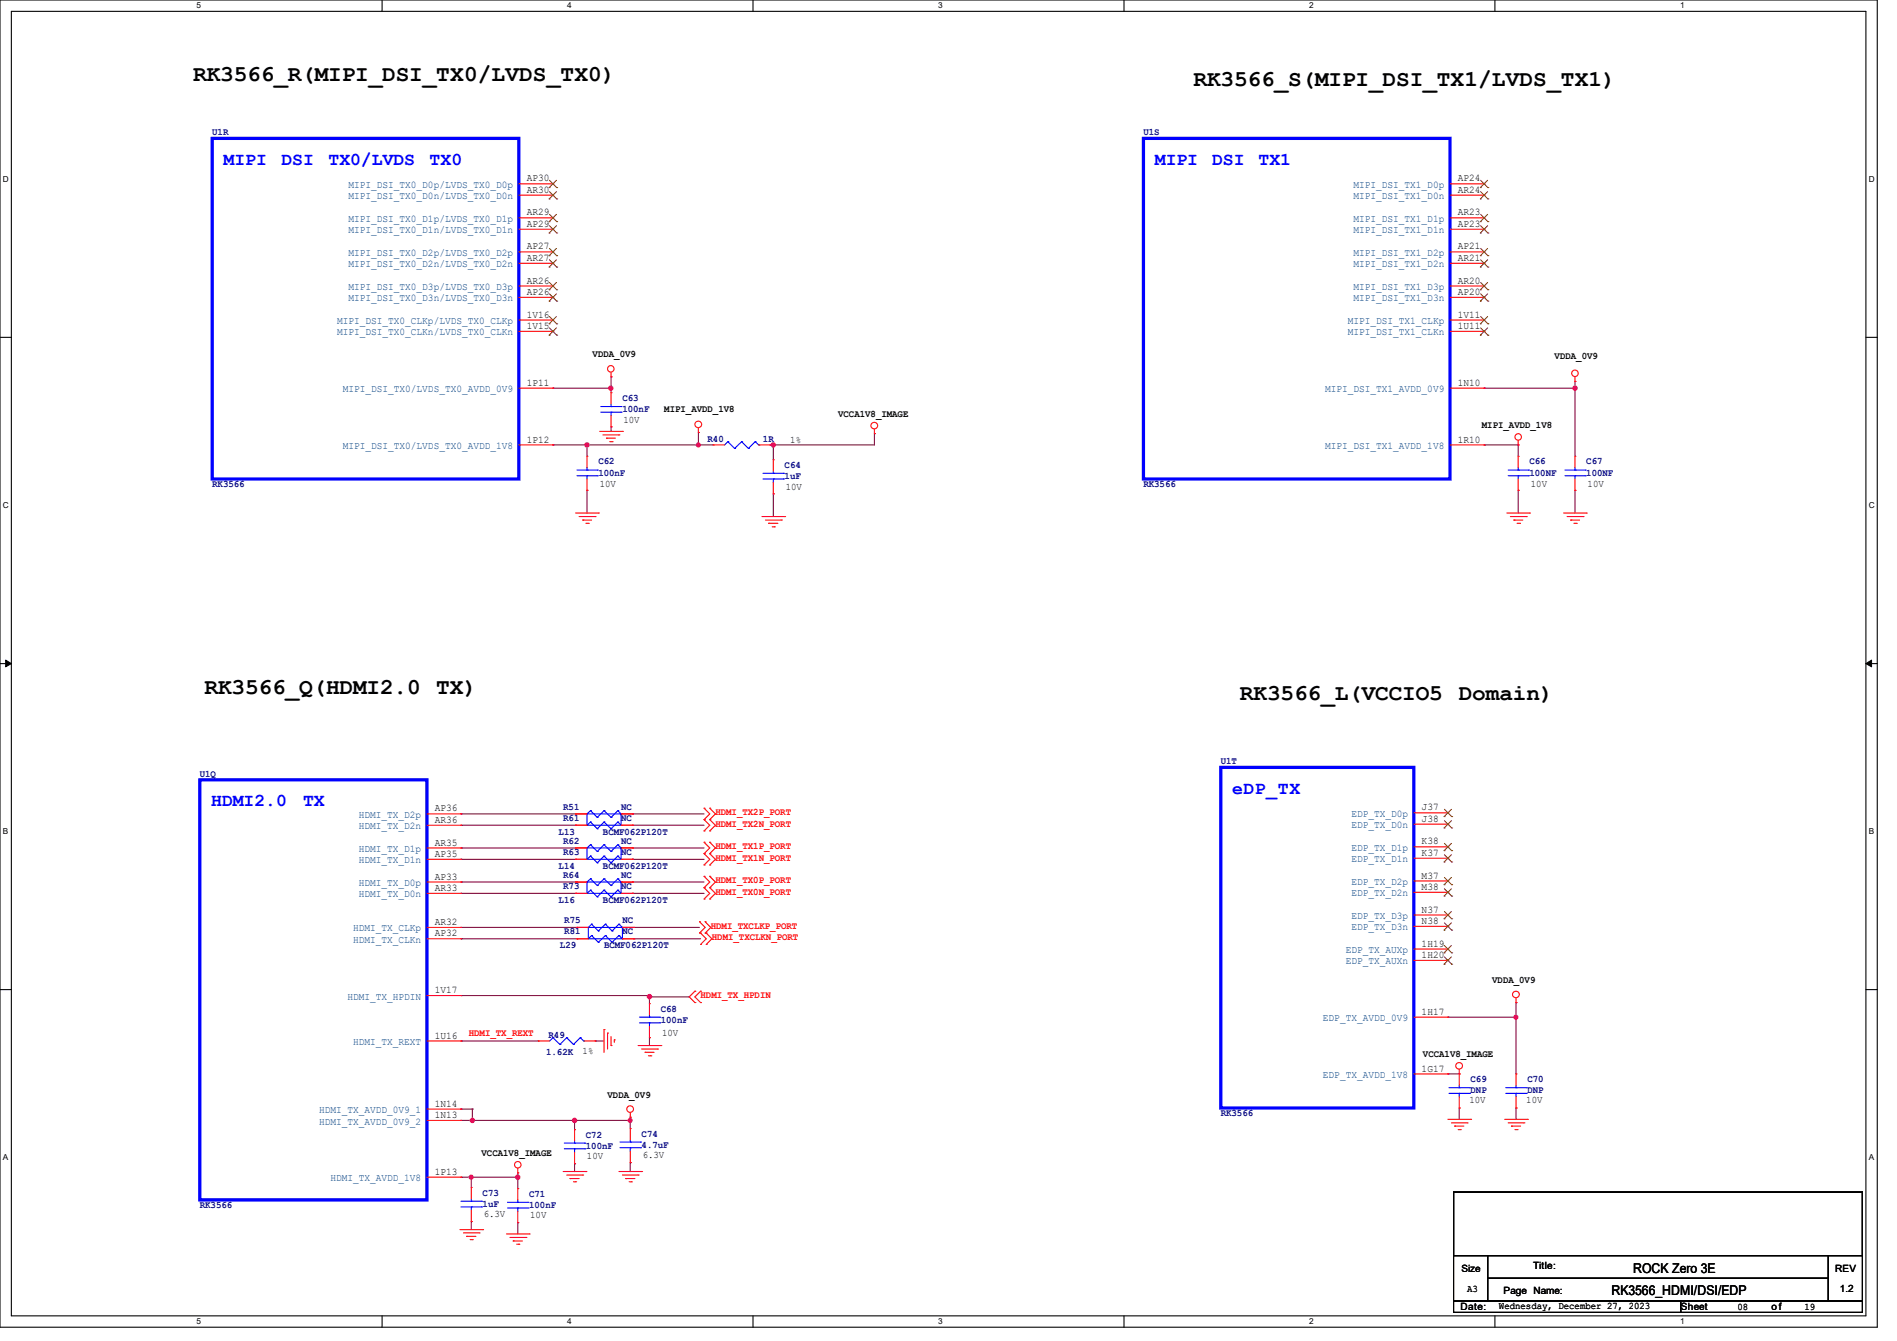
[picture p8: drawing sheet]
<svg xmlns="http://www.w3.org/2000/svg" width="297mm" height="210mm" viewBox="0 0 297 210" stroke-linecap="round" stroke-linejoin="round" font-family="sans-serif">
<path d="M0 0h293.9v207.9h-293.9zM1.8 1.8h290.3v204.3h-290.3z" fill="none" stroke="#000" stroke-width=".17"/>
<g fill="#fff">
<path d="M30.8 .2h.7v1.4h-.7z"/>
<path d="M30.8 206.2h.7v1.4h-.7z"/>
</g>
<path d="M59.8 0v1.8M59.8 206.1v1.8" fill="none" stroke="#000" stroke-width=".17"/>
<g fill="#fff">
<path d="M88.8 .2h.7v1.4h-.7z"/>
<path d="M88.8 206.2h.7v1.4h-.7z"/>
</g>
<path d="M117.9 0v1.8M117.9 206.1v1.8" fill="none" stroke="#000" stroke-width=".17"/>
<g fill="#fff">
<path d="M146.9 .2h.7v1.4h-.7z"/>
<path d="M146.9 206.2h.7v1.4h-.7z"/>
</g>
<path d="M176 0v1.8M176 206.1v1.8" fill="none" stroke="#000" stroke-width=".17"/>
<g fill="#fff">
<path d="M205 .2h.7v1.4h-.7z"/>
<path d="M205 206.2h.7v1.4h-.7z"/>
</g>
<path d="M234.1 0v1.8M234.1 206.1v1.8" fill="none" stroke="#000" stroke-width=".17"/>
<g fill="#fff">
<path d="M263.1 .2h.6v1.4h-.6z"/>
<path d="M263.1 206.2h.6v1.4h-.6z"/>
<path d="M.5 27.3h.9v1.4h-.9z"/>
<path d="M292.6 27.3h.9v1.4h-.9z"/>
<path d="M.5 78.4h.9v1.4h-.9z"/>
<path d="M292.6 78.4h.9v1.4h-.9z"/>
</g>
<path d="M0 52.8h1.8M292.1 52.8h1.8" fill="none" stroke="#000" stroke-width=".17"/>
<g fill="#fff">
<path d="M.5 129.5h.8v1.4h-.8z"/>
<path d="M292.6 129.5h.8v1.4h-.8z"/>
</g>
<path d="M0 103.9h1.8M292.1 103.9h1.8" fill="none" stroke="#000" stroke-width=".17"/>
<path d="M.9 103.4l.9 .5-.9 .5zM292.1 103.9l.9-.5v1z" fill="#000" stroke="#000" stroke-width=".16"/>
<g fill="#fff">
<path d="M.5 180.5h.8v1.4h-.8z"/>
<path d="M292.6 180.5h.8v1.4h-.8z"/>
</g>
<path d="M0 155h1.8M292.1 155h1.8M227.6 186.7h64v9.9h-64zM227.6 196.6h5.3v7.2h-5.3zM232.9 196.6h53.4v3.6h-53.4zM286.3 196.6h5.3v7.2h-5.3zM227.6 203.8h35.5v1.7h-35.5zM232.9 200.2h53.4v3.6h-53.4zM263.1 203.8h28.5v1.7h-28.5z" fill="none" stroke="#000" stroke-width=".17"/>
<g fill="none" stroke="#800040" stroke-width=".17">
<path d="M95.7 59h.1M95.7 59v2.5M246.6 59.7h.1M246.6 59.7v11.8M86.6 69.7h.1M86.6 60.8h.1M86.6 69.7h25.1M86.6 60.8h9.1M91.9 69.7h.1M91.9 76.8h.1M91.9 69.7v1.8M91.9 76.8v3.5"/>
<path d="M95.7 60.8h.1M95.7 66.8h.1M95.7 66.8v.8M109.3 69.7h.1M109.3 67.7h.1M109.3 67.7v2M120.6 69.7h.1M121.1 77.3h.1M121.1 69.7h.1M121.1 69.7v2.3M121.1 77.3v3.6M136.9 67.9h.1"/>
<path d="M136.9 67.9v1.8h-16.3M232.4 60.8h.1M232.4 69.7h.1M232.4 69.7h5.3M232.4 60.8h14.2M237.7 69.7h.1M237.7 76.8h.1M237.7 69.7v1.8M237.7 76.8v3.5M246.6 76.8h.1M246.6 60.8h.1M246.6 76.8v3.5"/>
<path d="M72.2 139.9h.1M72.2 127.5h.1M72.2 129.2h.1M72.2 132.8h.1M72.2 134.6h.1M72.2 138.1h.1M72.2 139.9h17.9M72.2 127.5h17.9M72.2 129.2h17.9M72.2 132.8h17.9M72.2 134.6h17.9M72.2 138.1h17.9"/>
<path d="M99 129.2h.1M99 127.5h.1M99 134.6h.1M99 132.8h.1M99 139.9h.1M99 138.1h.1M99 139.9h11.2M99 127.5h11.2M99 129.2h11.2M99 132.8h11.2M99 134.6h11.2M99 138.1h11.2"/>
<path d="M72.2 155.9h.1M72.2 147h.1M72.2 145.2h.1M72.2 155.9h29.5M72.2 147h18.1M72.2 145.2h18.1M99.2 147h.1M99.2 145.2h.1M99.2 147h10.5M99.2 145.2h10.3M101.7 156.1h.1M101.7 155.9h.1"/>
<path d="M101.7 155.9v1.3M101.7 156.1h6.2M226.7 159.3h.1M226.7 159.3h10.7M237.4 157h.1M237.4 159.3h.1M237.4 157v11.2M72.2 173.7h.1M72.2 175.5h.1M72.2 163h.1M72.2 173.7h1.8M72.2 175.5h26.5"/>
<path d="M72.2 163h12.1M74 173.7h.1M74 175.5h.1M74 173.7v1.8M90 175.5h.1M90 175.5v1.4M93.2 163h.1M93.2 163h1.4M98.7 175h.1M98.7 175.5h.1M98.7 175v1.7M101.7 162.5h.1"/>
<path d="M101.7 162.5v1.2M226.7 168.2h.1M226.7 168.2h1.8M228.5 173.5h.1M228.5 173.5v1.8M237.4 173.5h.1M237.4 173.5v1.8M72.2 184.4h.1M72.2 184.4h8.9M73.8 184.4h.1M73.8 191.3h.1M73.8 184.4v1.6"/>
<path d="M73.8 191.3v1.3M81.1 184.4h.1M81.1 191.5h.1M81.1 183.7h.1M81.1 183.7v2.4M81.1 191.5v1.8M90 182.2h.1M90 182.2v1.3M98.7 182.1h.1M98.7 182.1v1.4"/>
</g>
<g fill="#f0f" stroke="#f0f" stroke-width=".17">
<circle cx="95.6" cy="60.8" r=".34"/>
<circle cx="109.3" cy="69.7" r=".32"/>
<circle cx="91.9" cy="69.7" r=".34"/>
<circle cx="90" cy="175.5" r=".34"/>
<circle cx="74" cy="175.5" r=".34"/>
<circle cx="101.7" cy="156.1" r=".34"/>
<circle cx="81.1" cy="184.4" r=".34"/>
<circle cx="73.8" cy="184.4" r=".32"/>
<circle cx="98.7" cy="175.5" r=".32"/>
<circle cx="237.3" cy="159.3" r=".32"/>
<circle cx="121.1" cy="69.7" r=".34"/>
<circle cx="246.6" cy="60.8" r=".34"/>
</g>
<g fill="none" stroke="#f00" stroke-width=".17">
<path d="M81.2 28.8h5.4M81.2 30.6h5.4M81.2 34.1h5.4M81.2 35.9h5.4M81.2 39.5h5.4M86.6 28.8h.1M86.6 30.6h.1M86.6 34.1h.1M86.6 35.9h.1M86.6 39.5h.1M227 28.8h5.4M227 30.6h5.4"/>
<path d="M227 34.1h5.4M227 35.9h5.4M227 39.5h5.4M232.4 28.8h.1M232.4 30.6h.1M232.4 34.1h.1M232.4 35.9h.1M232.4 39.5h.1M81.2 41.2h5.4M81.2 44.8h5.4M81.2 46.6h5.4M81.2 50.1h5.4"/>
<path d="M81.2 51.9h5.4M86.6 41.2h.1M86.6 44.8h.1M86.6 46.6h.1M86.6 50.1h.1M86.6 51.9h.1M95.7 59h.1M95.7 58.3v.7M227 41.2h5.4M227 44.8h5.4M227 46.6h5.4M227 50.1h5.4"/>
<path d="M227 51.9h5.4M232.4 41.2h.1M232.4 44.8h.1M232.4 46.6h.1M232.4 50.1h.1M232.4 51.9h.1M246.6 59.7h.1M246.6 59v.7M81.2 60.8h5.4M81.2 69.7h5.4M86.6 60.8h.1M86.6 69.7h.1"/>
<path d="M91.9 71.5h.1M91.9 76.8h.1M91.9 71.5v1.7M91.9 75v1.8M93.9 67.6h3.6M94.4 68.1h2.5M95 68.6h.1M95 68.6h1.4M95.5 69.2h.3M95.7 61.5h.1M95.7 66.8h.1M95.7 61.5v1.8"/>
<path d="M95.7 65.1v1.7M95.8 69.2h.1M96.9 68.1h.1M97.5 67.6h.1M109.3 67.7h.1M109.3 67v.7M111.7 69.7h.1M111.7 69.7h1.8M118.8 69.7h1.8M120.6 69.7h.1M121.1 72h.1M121.1 77.3h.1"/>
<path d="M121.1 72v1.8M121.1 75.6v1.7M136.9 67.9h.1M136.9 67.2v.7M227 60.8h5.4M227 69.7h5.4M232.4 60.8h.1M232.4 69.7h.1M237.7 69.7h.1M237.7 71.5h.1M237.7 76.8h.1M237.7 69v.7"/>
<path d="M237.7 71.5v1.7M237.7 75v1.8M246.6 71.5h.1M246.6 76.8h.1M246.6 71.5v1.7M246.6 75v1.8M90.1 80.3h3.6M90.7 80.9h2.5M91.2 81.4h.1M91.2 81.4h1.4M91.7 82h.4M92.1 82h.1"/>
<path d="M93.2 80.9h.1M93.7 80.3h.1M119.3 80.9h3.6M119.8 81.4h2.5M120.4 82h.1M120.4 82h1.4M120.9 82.5h.3M121.2 82.5h.1M122.3 81.4h.1M122.9 80.9h.1M235.9 80.3h3.6M236.5 80.9h2.5"/>
<path d="M237 81.4h.1M237 81.4h1.4M237.5 82h.4M237.9 82h.1M239 80.9h.1M239.5 80.3h.1M244.8 80.3h3.6M245.4 80.9h2.5M245.9 81.4h.1M245.9 81.4h1.4M246.4 82h.4M246.8 82h.1"/>
<path d="M247.9 80.9h.1M248.4 80.3h.1M66.8 138.1h5.4M66.8 139.9h5.4M66.8 134.6h5.4M66.8 132.8h5.4M66.8 127.5h5.4M66.8 129.2h5.4M72.2 127.5h.1M72.2 129.2h.1M72.2 132.8h.1M72.2 134.6h.1"/>
<path d="M72.2 138.1h.1M72.2 139.9h.1M90.1 138.1h.1M90.1 139.9h.1M90.1 134.6h.1M90.1 132.8h.1M90.1 127.5h.1M90.1 129.2h.1M90.1 138.1h1.8M90.1 139.9h1.8M90.1 134.6h1.8M90.1 132.8h1.8"/>
<path d="M90.1 127.5h1.8M90.1 129.2h1.8M97.2 138.1h1.8M97.2 139.9h1.8M97.2 134.6h1.8M97.2 132.8h1.8M97.2 127.5h1.8M97.2 129.2h1.8M99 138.1h.1M99 139.9h.1M99 134.6h.1M99 132.8h.1"/>
<path d="M99 129.2h.1M99 127.5h.1M110.2 130.1h.1M110.2 128.4h.1M110.2 126.6h.1M110.2 135.5h.1M110.2 133.7h.1M110.2 131.9h.1M110.2 139h.1M110.2 137.2h.1M110.2 128.4l.9 .8-.9 .9M110.2 126.6l.9 .9-.9 .9"/>
<path d="M110.2 133.7l.9 .9-.9 .9M110.2 131.9l.9 .9-.9 .9M110.2 139l.9 .9-.9 .9M110.2 137.2l.9 .9-.9 .9M111.1 130.1h.1M111.1 128.4h.1M111.1 126.6h.1M111.1 135.5h.1M111.1 133.7h.1M111.1 131.9h.1M111.1 139h.1M111.1 137.2h.1"/>
<path d="M111.1 128.4l.9 .8-.9 .9M111.1 126.6l.9 .9-.9 .9M111.1 133.7l.9 .9-.9 .9M111.1 131.9l.9 .9-.9 .9M111.1 139l.9 .9-.9 .9M111.1 137.2l.9 .9-.9 .9M221.4 127.3h5.3M221.4 129.1h5.3M221.4 132.6h5.3M221.4 134.4h5.3M221.4 138h5.3M221.4 139.7h5.3"/>
<path d="M226.7 127.3h.1M226.7 129.1h.1M226.7 132.6h.1M226.7 134.4h.1M226.7 138h.1M226.7 139.7h.1M66.8 145.2h5.4M66.8 147h5.4M66.8 155.9h5.4M72.2 145.2h.1M72.2 147h.1M72.2 155.9h.1"/>
<path d="M90.3 147h.1M90.3 145.2h.1M90.3 145.2h1.8M90.3 147h1.8M97.5 145.2h1.7M97.5 147h1.7M99.2 147h.1M99.2 145.2h.1M101.7 157.2h.1M101.7 157.2v1.8M108.8 155.2h.1M108.8 157h.1"/>
<path d="M108.8 155.2l-.9 .9 .9 .9M109.5 146.1h.1M109.5 144.4h.1M109.5 144.4l.9 .8-.9 .9M109.7 157h.1M109.7 155.2h.1M109.7 147.9h.1M109.7 146.1h.1M109.7 155.2l-.9 .9 .9 .9M109.7 146.1l.9 .9-.9 .9M110.2 140.8h.1M110.4 146.1h.1"/>
<path d="M110.4 144.4h.1M110.4 144.4l.9 .8-.9 .9M110.6 147.9h.1M110.6 146.1h.1M110.6 146.1l.9 .9-.9 .9M111.1 140.8h.1M221.4 143.3h5.3M221.4 145.1h5.3M221.4 148.6h5.3M221.4 150.4h5.3M221.4 159.3h5.3M226.7 143.3h.1"/>
<path d="M226.7 145.1h.1M226.7 148.6h.1M226.7 150.4h.1M226.7 159.3h.1M237.4 157h.1M237.4 156.3v.7M66.8 163h5.4M66.8 173.7h5.4M66.8 175.5h5.4M72.2 163h.1M72.2 173.7h.1M72.2 175.5h.1"/>
<path d="M84.3 163h.1M84.3 163h1.8M90 176.9h.1M90 176.9v1.8M91.4 163h1.8M93.2 163h.1M94.6 161.2h.1M94.6 161.2v3.6M95.1 161.8h.1M95.1 161.8v2.5M95.7 163.7h.1M95.7 162.3v1.4"/>
<path d="M96.2 162.9h.1M96.2 162.9v.3M98.7 175h.1M98.7 176.7h.1M98.7 174.2v.8M98.7 176.7v1.8M99.9 163.7h3.6M100.5 164.3h2.5M101 164.8h.1M101 164.8h1.4M101.5 165.4h.4M101.7 162.5h.1"/>
<path d="M101.7 160.7v1.8M101.9 165.4h.1M103 164.3h.1M103.5 163.7h.1M221.4 168.2h5.3M226.7 168.2h.1M226.7 175.3h3.6M227.2 175.9h2.5M227.8 176.4h.1M227.8 176.4h1.4M228.3 176.9h.3M228.5 168.2h.1"/>
<path d="M228.5 173.5h.1M228.5 167.5v2.5M228.5 171.7v1.8M228.6 176.9h.1M229.7 175.9h.1M230.3 175.3h.1M235.6 175.3h3.5M236.1 175.9h2.5M236.6 176.4h.1M236.6 176.4h1.5M237.2 176.9h.3M237.4 168.2h.1"/>
<path d="M237.4 173.5h.1M237.4 168.2v1.8M237.4 171.7v1.8M237.5 176.9h.1M238.6 175.9h.1M239.1 175.3h.1M66.8 184.4h5.4M72 192.6h3.6M72.2 184.4h.1M72.6 193.1h2.4M73.1 193.6h.1M73.1 193.6h1.4"/>
<path d="M73.6 194.1h.4M73.8 186h.1M73.8 191.3h.1M73.8 186v1.7M73.8 189.5v1.8M74 194.1h.1M75 193.1h.1M75.6 192.6h.1M79.3 193.3h3.5M79.8 193.8h2.5M80.3 194.4h.1M80.3 194.4h1.5"/>
<path d="M80.9 194.9h.3M81.1 183.7h.1M81.1 186.1h.1M81.1 191.5h.1M81.1 183v.7M81.1 186.1v1.8M81.1 189.7v1.8M81.2 194.9h.1M82.3 193.8h.1M82.8 193.3h.1M88.2 183.5h3.5M88.7 184h2.5"/>
<path d="M89.2 184.6h.1M89.2 184.6h1.5M89.8 185.1h.3M90 182.2h.1M90 180.5v1.7M90.1 185.1h.1M91.2 184h.1M91.7 183.5h.1M96.9 183.5h3.6M97.5 184h2.4M98 184.6h.1M98 184.6h1.4"/>
<path d="M98.5 185.1h.3M98.7 182.1h.1M98.7 180.3v1.8M98.8 185.1h.1M99.9 184h.1M100.5 183.5h.1"/>
<circle cx="95.6" cy="57.8" r=".51"/>
<circle cx="246.6" cy="58.5" r=".51"/>
<circle cx="109.3" cy="66.5" r=".52"/>
<circle cx="136.9" cy="66.7" r=".52"/>
<circle cx="237.7" cy="68.4" r=".51"/>
<circle cx="237.4" cy="155.7" r=".52"/>
<circle cx="98.7" cy="173.7" r=".52"/>
<circle cx="228.5" cy="166.9" r=".52"/>
<circle cx="81.1" cy="182.4" r=".51"/>
</g>
<g fill="none" stroke="#00f" stroke-width=".17">
<path d="M90.3 74.5h3.2M90.3 73.6h3.2M91.9 73.6h.1M91.9 74.5h.1M91.9 73.2v.4M91.9 74.5v.5M93.5 74.5h.1M93.5 73.6h.1M94.1 64.6h3.1M94.1 63.7h3.1M95.7 63.7h.1M95.7 64.6h.1"/>
<path d="M95.7 63.3v.4M95.7 64.6v.5M97.2 64.6h.1M97.2 63.7h.1M114 69.2h.1M114 69.2l-.5 .5M114 69.2l1 1M115 70.2h.1M116.1 69.2h.1M116.1 69.2l-1.1 1M116.1 69.2l1.1 1M117.2 70.2h.1"/>
<path d="M118.2 69.2h.1M118.2 69.2l-1 1M118.2 69.2l.6 .5M118.8 69.7h.1M119.5 75h3.2M119.5 74.1h3.2M121.1 74.1h.1M121.1 75h.1M121.1 73.8v.3M121.1 75v.6M122.7 75h.1M122.7 74.1h.1"/>
<path d="M236.1 74.5h3.2M236.1 73.6h3.2M237.7 73.6h.1M237.7 74.5h.1M237.7 73.2v.4M237.7 74.5v.5M239.3 74.5h.1M239.3 73.6h.1M245 74.5h3.2M245 73.6h3.2M246.6 73.6h.1M246.6 74.5h.1"/>
<path d="M246.6 73.2v.4M246.6 74.5v.5M248.2 74.5h.1M248.2 73.6h.1M91.9 138.1h5.3v1.8h-5.3zM91.9 132.8h5.3v1.8h-5.3zM91.9 127.5h5.3v1.7h-5.3zM92.5 137.6h.1M92.5 134.1h.1M92.5 139.4h.1M92.5 127h.1M92.5 128.7h.1"/>
<path d="M92.5 132.3h.1M92.5 137.6l-.6 .5M92.5 137.6l1 1.1M92.5 134.1l-.6 .5M92.5 134.1l1 1M92.5 139.4l-.6 .5M92.5 139.4l1 1.1M92.5 127l-.6 .5M92.5 127l1 1M92.5 128.7l-.6 .5M92.5 128.7l1 1.1M92.5 132.3l-.6 .5"/>
<path d="M92.5 132.3l1 1M93.5 138.7h.1M93.5 135.1h.1M93.5 128h.1M93.5 129.8h.1M93.5 133.3h.1M94.6 137.6h.1M94.6 134.1h.1M94.6 139.4h.1M94.6 127h.1M94.6 128.7h.1M94.6 132.3h.1"/>
<path d="M94.6 137.6l-1.1 1.1M94.6 137.6l1.1 1.1M94.6 134.1l-1.1 1M94.6 134.1l1.1 1M94.6 139.4l-1.1 1.1M94.6 139.4l1.1 1.1M94.6 127l-1.1 1M94.6 127l1.1 1M94.6 128.7l-1.1 1.1M94.6 128.7l1.1 1.1M94.6 132.3l-1.1 1M94.6 132.3l1.1 1"/>
<path d="M95.7 138.7h.1M95.7 135.1h.1M95.7 128h.1M95.7 129.8h.1M95.7 133.3h.1M96.7 137.6h.1M96.7 134.1h.1M96.7 139.4h.1M96.7 127h.1M96.7 128.7h.1M96.7 132.3h.1M96.7 137.6l-1 1.1"/>
<path d="M96.7 137.6l.5 .5M96.7 134.1l-1 1M96.7 134.1l.5 .5M96.7 139.4l-1 1.1M96.7 139.4l.5 .5M96.7 127l-1 1M96.7 127l.5 .5M96.7 128.7l-1 1.1M96.7 128.7l.5 .5M96.7 132.3l-1 1M96.7 132.3l.5 .5M97.2 138.1h.1"/>
<path d="M97.2 134.6h.1M97.2 139.9h.1M97.2 127.5h.1M97.2 129.2h.1M97.2 132.8h.1M92.1 145.2h5.4v1.8h-5.4zM92.6 146.5h.1M92.6 144.7h.1M92.6 146.5l-.5 .5M92.6 146.5l1.1 1.1M92.6 144.7l-.5 .5M92.6 144.7l1.1 1.1"/>
<path d="M93.5 140.5h.1M93.7 147.6h.1M93.7 145.8h.1M94.8 146.5h.1M94.8 144.7h.1M94.8 146.5l-1.1 1.1M94.8 146.5l1 1.1M94.8 144.7l-1.1 1.1M94.8 144.7l1 1.1M95.7 140.5h.1M95.8 147.6h.1M95.8 145.8h.1"/>
<path d="M96.9 146.5h.1M96.9 144.7h.1M96.9 146.5l-1.1 1.1M96.9 146.5l.6 .5M96.9 144.7l-1.1 1.1M96.9 144.7l.6 .5M97.5 147h.1M97.5 145.2h.1M100.1 159.3h3.2M101.7 159.3h.1M101.7 159v.3M103.3 159.3h.1"/>
<path d="M86.6 162.5h.1M86.6 162.5l-.5 .5M86.6 162.5l1.1 1.1M87.7 163.6h.1M88.3 179.9h3.3M88.3 179h3.3M88.7 162.5h.1M88.7 162.5l-1 1.1M88.7 162.5l1.1 1.1M89.8 163.6h.1M90 179h.1M90 179.9h.1"/>
<path d="M90 178.7v.3M90 179.9v.6M90.8 162.5h.1M90.8 162.5l-1 1.1M90.8 162.5l.6 .5M91.4 163h.1M91.6 179.9h.1M91.6 179h.1M97.1 179.7h3.2M97.1 178.9h3.2M98.7 178.9h.1M98.7 179.7h.1"/>
<path d="M98.7 178.5v.4M98.7 179.7v.6M100.1 160.2h3.2M100.3 179.7h.1M100.3 178.9h.1M101.7 160.2h.1M101.7 160.2v.5M103.3 160.2h.1M226.9 171.2h3.2M226.9 170.3h3.2M228.5 170.3h.1M228.5 171.2h.1"/>
<path d="M228.5 170v.3M228.5 171.2v.5M230.1 171.2h.1M230.1 170.3h.1M235.8 171.2h3.2M235.8 170.3h3.2M237.4 170.3h.1M237.4 171.2h.1M237.4 170v.3M237.4 171.2v.5M239 171.2h.1M239 170.3h.1"/>
<path d="M72.2 189h3.2M72.2 188.1h3.2M73.8 188.1h.1M73.8 189h.1M73.8 187.7v.4M73.8 189v.5M75.4 189h.1M75.4 188.1h.1M79.5 189.2h3.2M79.5 188.3h3.2M81.1 188.3h.1M81.1 189.2h.1"/>
<path d="M81.1 187.9v.4M81.1 189.2v.5M82.7 189.2h.1M82.7 188.3h.1"/>
</g>
<path d="M33.2 21.7h48v53.3h-48zM179 21.7h48v53.3h-48zM31.3 122.1h35.5v65.8h-35.5zM191.1 120.2h30.3v53.3h-30.3z" fill="none" stroke="#00f" stroke-width=".51"/>
<g fill="none" stroke="#804000" stroke-width=".16">
<path d="M86 29.4h.1M86 31.2h.1M86 34.7h.1M86 36.5h.1M86 28.2l1.2 1.2M86 30l1.2 1.2M86 33.6l1.2 1.1M86 35.3l1.2 1.2M86 38.9l1.2 1.1M87.1 28.2l-1.1 1.2M87.1 30l-1.1 1.2M87.1 33.6l-1.1 1.1"/>
<path d="M87.1 35.3l-1.1 1.2M87.1 38.9l-1.1 1.1M87.2 29.4h.1M87.2 31.2h.1M87.2 34.7h.1M87.2 36.5h.1M231.8 29.4h.1M231.8 31.2h.1M231.8 34.7h.1M231.8 36.5h.1M231.8 28.2l1.2 1.2M231.8 30l1.2 1.2"/>
<path d="M231.8 33.6l1.2 1.1M231.8 35.3l1.2 1.2M231.8 38.9l1.2 1.1M232.9 28.2l-1.1 1.2M232.9 30l-1.1 1.2M232.9 33.6l-1.1 1.1M232.9 35.3l-1.1 1.2M232.9 38.9l-1.1 1.1M233 29.4h.1M233 31.2h.1M233 34.7h.1M233 36.5h.1"/>
<path d="M86 40h.1M86 41.8h.1M86 45.4h.1M86 47.2h.1M86 50.7h.1M86 52.5h.1M86 40.7l1.2 1.1M86 44.2l1.2 1.2M86 46l1.2 1.2M86 49.6l1.2 1.1M86 51.4l1.2 1.1M87.1 40.7l-1.1 1.1"/>
<path d="M87.1 44.2l-1.1 1.2M87.1 46l-1.1 1.2M87.1 49.6l-1.1 1.1M87.1 51.4l-1.1 1.1M87.2 40h.1M87.2 41.8h.1M87.2 45.4h.1M87.2 47.2h.1M87.2 50.7h.1M87.2 52.5h.1M231.8 40h.1M231.8 41.8h.1"/>
<path d="M231.8 45.4h.1M231.8 47.2h.1M231.8 50.7h.1M231.8 52.5h.1M231.8 40.7l1.2 1.1M231.8 44.2l1.2 1.2M231.8 46l1.2 1.2M231.8 49.6l1.2 1.1M231.8 51.4l1.2 1.1M232.9 40.7l-1.1 1.1M232.9 44.2l-1.1 1.2M232.9 46l-1.1 1.2"/>
<path d="M232.9 49.6l-1.1 1.1M232.9 51.4l-1.1 1.1M233 40h.1M233 41.8h.1M233 45.4h.1M233 47.2h.1M233 50.7h.1M233 52.5h.1M226.1 127.9h.1M226.1 129.7h.1M226.1 133.2h.1M226.1 135h.1"/>
<path d="M226.1 138.6h.1M226.1 126.7l1.2 1.2M226.1 128.5l1.2 1.2M226.1 132.1l1.2 1.1M226.1 133.9l1.2 1.1M226.1 137.4l1.2 1.2M226.1 139.2l1.2 1.1M227.2 126.7l-1.1 1.2M227.2 128.5l-1.1 1.2M227.2 132.1l-1.1 1.1M227.2 133.9l-1.1 1.1M227.2 137.4l-1.1 1.2"/>
<path d="M227.2 139.2l-1.1 1.1M227.3 127.9h.1M227.3 129.7h.1M227.3 133.2h.1M227.3 135h.1M227.3 138.6h.1M226.1 140.3h.1M226.1 143.9h.1M226.1 145.7h.1M226.1 149.2h.1M226.1 151h.1M226.1 142.7l1.2 1.2"/>
<path d="M226.1 144.5l1.2 1.2M226.1 148.1l1.2 1.1M226.1 149.9l1.2 1.1M227.2 142.7l-1.1 1.2M227.2 144.5l-1.1 1.2M227.2 148.1l-1.1 1.1M227.2 149.9l-1.1 1.1M227.3 140.3h.1M227.3 143.9h.1M227.3 145.7h.1M227.3 149.2h.1M227.3 151h.1"/>
</g>
<g font-size="3.6">
<text x="30.2" y="12.7">RK3566_R(MIPI_DSI_TX0/LVDS_TX0)</text>
<text x="186.9" y="13.4">RK3566_S(MIPI_DSI_TX1/LVDS_TX1)</text>
<text x="32" y="108.7">RK3566_Q(HDMI2.0 TX)</text>
<text x="194.1" y="109.6">RK3566_L(VCCIO5</text>
<text x="228.4" y="109.6">Domain)</text>
</g>
<g font-size="2.8" fill="#00f">
<text x="35" y="25.8">MIPI</text>
<text x="44.1" y="25.8">DSI</text>
<text x="51.4" y="25.8">TX0/LVDS</text>
<text x="67.3" y="25.8">TX0</text>
<text x="180.8" y="25.8">MIPI</text>
<text x="189.8" y="25.8">DSI</text>
<text x="197.1" y="25.8">TX1</text>
<text x="192.9" y="124.3">eDP_TX</text>
<text x="33.1" y="126.3">HDMI2.0</text>
<text x="47.4" y="126.3">TX</text>
</g>
<g font-size="2.1">
<text x="252.3" y="202.9">RK3566_HDMI/DSI/EDP</text>
<text x="255.7" y="199.3">ROCK Zero 3E</text>
</g>
<g font-size="1.6" fill="#000080">
<text x="33.2" y="21.2">U1R</text>
<text x="179" y="21.2">U1S</text>
<text x="97.4" y="62.8">C63</text>
<text x="97.4" y="64.6">100nF</text>
<text x="110.8" y="69.2">R40</text>
<text x="119.5" y="69.2">1R</text>
<text x="33.2" y="76.3">RK3566</text>
<text x="93.7" y="72.7">C62</text>
<text x="93.7" y="74.5">100nF</text>
<text x="122.8" y="73.3">C64</text>
<text x="122.8" y="75.1">1uF</text>
<text x="179" y="76.3">RK3566</text>
<text x="239.5" y="72.7">C66</text>
<text x="239.5" y="74.5">100NF</text>
<text x="248.4" y="72.7">C67</text>
<text x="248.4" y="74.5">100NF</text>
<text x="191.1" y="119.7">U1T</text>
<text x="31.3" y="121.6">U1Q</text>
<text x="87.5" y="130.7">L13</text>
<text x="88.2" y="126.8">R51</text>
<text x="88.2" y="128.6">R61</text>
<text x="94.4" y="130.7">BCMF062P120T</text>
<text x="97.2" y="126.8">NC</text>
<text x="97.2" y="128.6">NC</text>
<text x="87.5" y="136.1">L14</text>
<text x="88.2" y="137.5">R64</text>
<text x="88.2" y="133.9">R63</text>
<text x="88.2" y="132.1">R62</text>
<text x="94.4" y="136.1">BCMF062P120T</text>
<text x="97.2" y="137.5">NC</text>
<text x="97.2" y="133.9">NC</text>
<text x="97.2" y="132.1">NC</text>
<text x="87.5" y="141.4">L16</text>
<text x="88.2" y="139.2">R73</text>
<text x="94.4" y="141.4">BCMF062P120T</text>
<text x="97.2" y="139.2">NC</text>
<text x="87.7" y="148.5">L29</text>
<text x="88.3" y="146.3">R81</text>
<text x="88.3" y="144.6">R75</text>
<text x="94.6" y="148.5">BCMF062P120T</text>
<text x="97.4" y="146.3">NC</text>
<text x="97.4" y="144.6">NC</text>
<text x="103.5" y="158.5">C68</text>
<text x="103.5" y="160.2">100nF</text>
<text x="85.5" y="165.2">1.62K</text>
<text x="85.9" y="162.5">R49</text>
<text x="230.2" y="169.5">C69</text>
<text x="230.2" y="171.2">DNP</text>
<text x="239.1" y="169.5">C70</text>
<text x="239.1" y="171.2">DNP</text>
<text x="91.7" y="178.2">C72</text>
<text x="91.7" y="180">100nF</text>
<text x="100.5" y="178">C74</text>
<text x="100.5" y="179.8">4.7uF</text>
<text x="191.1" y="174.8">RK3566</text>
<text x="31.3" y="189.2">RK3566</text>
<text x="75.6" y="187.2">C73</text>
<text x="75.6" y="189">1uF</text>
<text x="82.8" y="187.4">C71</text>
<text x="82.8" y="189.2">100nF</text>
</g>
<g font-size="1.6" fill="#004080">
<text x="54.6" y="29.4">MIPI_DSI_TX0_D0p/LVDS_TX0_D0p</text>
<text x="211.9" y="29.4">MIPI_DSI_TX1_D0p</text>
<text x="54.6" y="31.2">MIPI_DSI_TX0_D0n/LVDS_TX0_D0n</text>
<text x="54.6" y="34.8">MIPI_DSI_TX0_D1p/LVDS_TX0_D1p</text>
<text x="211.9" y="31.2">MIPI_DSI_TX1_D0n</text>
<text x="211.9" y="34.8">MIPI_DSI_TX1_D1p</text>
<text x="54.6" y="36.5">MIPI_DSI_TX0_D1n/LVDS_TX0_D1n</text>
<text x="54.6" y="40.1">MIPI_DSI_TX0_D2p/LVDS_TX0_D2p</text>
<text x="54.6" y="41.9">MIPI_DSI_TX0_D2n/LVDS_TX0_D2n</text>
<text x="211.9" y="36.5">MIPI_DSI_TX1_D1n</text>
<text x="211.9" y="40.1">MIPI_DSI_TX1_D2p</text>
<text x="211.9" y="41.9">MIPI_DSI_TX1_D2n</text>
<text x="54.6" y="45.4">MIPI_DSI_TX0_D3p/LVDS_TX0_D3p</text>
<text x="54.6" y="47.2">MIPI_DSI_TX0_D3n/LVDS_TX0_D3n</text>
<text x="211.9" y="45.4">MIPI_DSI_TX1_D3p</text>
<text x="211.9" y="47.2">MIPI_DSI_TX1_D3n</text>
<text x="52.8" y="50.8">MIPI_DSI_TX0_CLKp/LVDS_TX0_CLKp</text>
<text x="52.8" y="52.5">MIPI_DSI_TX0_CLKn/LVDS_TX0_CLKn</text>
<text x="211" y="50.8">MIPI_DSI_TX1_CLKp</text>
<text x="211" y="52.5">MIPI_DSI_TX1_CLKn</text>
<text x="53.7" y="61.4">MIPI_DSI_TX0/LVDS_TX0_AVDD_0V9</text>
<text x="207.5" y="61.4">MIPI_DSI_TX1_AVDD_0V9</text>
<text x="53.7" y="70.3">MIPI_DSI_TX0/LVDS_TX0_AVDD_1V8</text>
<text x="207.5" y="70.3">MIPI_DSI_TX1_AVDD_1V8</text>
<text x="56.2" y="128.1">HDMI_TX_D2p</text>
<text x="56.2" y="129.9">HDMI_TX_D2n</text>
<text x="211.6" y="127.9">EDP_TX_D0p</text>
<text x="211.6" y="129.7">EDP_TX_D0n</text>
<text x="56.2" y="133.4">HDMI_TX_D1p</text>
<text x="56.2" y="135.2">HDMI_TX_D1n</text>
<text x="211.6" y="133.3">EDP_TX_D1p</text>
<text x="211.6" y="135">EDP_TX_D1n</text>
<text x="56.2" y="138.8">HDMI_TX_D0p</text>
<text x="56.2" y="140.5">HDMI_TX_D0n</text>
<text x="211.6" y="138.6">EDP_TX_D2p</text>
<text x="211.6" y="140.4">EDP_TX_D2n</text>
<text x="211.6" y="143.9">EDP_TX_D3p</text>
<text x="55.3" y="145.9">HDMI_TX_CLKp</text>
<text x="55.3" y="147.7">HDMI_TX_CLKn</text>
<text x="210.7" y="149.3">EDP_TX_AUXp</text>
<text x="211.6" y="145.7">EDP_TX_D3n</text>
<text x="210.7" y="151">EDP_TX_AUXn</text>
<text x="54.4" y="156.6">HDMI_TX_HPDIN</text>
<text x="207.1" y="159.9">EDP_TX_AVDD_0V9</text>
<text x="55.3" y="163.7">HDMI_TX_REXT</text>
<text x="207.1" y="168.8">EDP_TX_AVDD_1V8</text>
<text x="50" y="174.3">HDMI_TX_AVDD_0V9_1</text>
<text x="50" y="176.1">HDMI_TX_AVDD_0V9_2</text>
<text x="51.7" y="185">HDMI_TX_AVDD_1V8</text>
</g>
<g font-size="1.6">
<text x="82.5" y="28.4">AP30</text>
<text x="228.3" y="28.4">AP24</text>
<text x="82.5" y="30.2">AR30</text>
<text x="82.5" y="33.7">AR29</text>
<text x="82.5" y="35.5">AP29</text>
<text x="228.3" y="30.2">AR24</text>
<text x="228.3" y="33.7">AR23</text>
<text x="228.3" y="35.5">AP23</text>
<text x="82.5" y="39.1">AP27</text>
<text x="82.5" y="40.9">AR27</text>
<text x="228.3" y="39.1">AP21</text>
<text x="228.3" y="40.9">AR21</text>
<text x="82.5" y="44.4">AR26</text>
<text x="82.5" y="46.2">AP26</text>
<text x="228.3" y="44.4">AR20</text>
<text x="228.3" y="46.2">AP20</text>
<text x="82.5" y="49.7">1V16</text>
<text x="82.5" y="51.5">1V15</text>
<text x="228.3" y="49.7">1V11</text>
<text x="228.3" y="51.5">1U11</text>
<text x="92.8" y="55.8">VDDA_0V9</text>
<text x="243.4" y="56.2">VDDA_0V9</text>
<text x="82.5" y="60.4">1P11</text>
<text x="104" y="64.6">MIPI_AVDD_1V8</text>
<text x="131.2" y="65.3">VCCA1V8_IMAGE</text>
<text x="228.3" y="60.4">1N10</text>
<text x="82.5" y="69.3">1P12</text>
<text x="97.6" y="66.3">10V</text>
<text x="123.7" y="69.3">1%</text>
<text x="228.3" y="69.3">1R10</text>
<text x="232" y="67.1">MIPI_AVDD_1V8</text>
<text x="93.9" y="76.2">10V</text>
<text x="123" y="76.8">10V</text>
<text x="239.7" y="76.2">10V</text>
<text x="248.6" y="76.2">10V</text>
<text x="68.1" y="127.1">AP36</text>
<text x="68.1" y="128.9">AR36</text>
<text x="222.6" y="126.9">J37</text>
<text x="222.6" y="128.7">J38</text>
<text x="68.1" y="132.4">AR35</text>
<text x="68.1" y="134.2">AP35</text>
<text x="68.1" y="137.8">AP33</text>
<text x="222.6" y="132.3">K38</text>
<text x="222.6" y="134">K37</text>
<text x="222.6" y="137.6">M37</text>
<text x="68.1" y="139.5">AR33</text>
<text x="222.6" y="139.4">M38</text>
<text x="222.6" y="142.9">N37</text>
<text x="68.1" y="144.9">AR32</text>
<text x="68.1" y="146.6">AP32</text>
<text x="222.6" y="144.7">N38</text>
<text x="222.6" y="148.3">1H19</text>
<text x="68.1" y="155.5">1V17</text>
<text x="222.6" y="150">1H20</text>
<text x="233.6" y="154">VDDA_0V9</text>
<text x="222.6" y="158.9">1H17</text>
<text x="68.1" y="162.6">1U16</text>
<text x="91.2" y="165.1">1%</text>
<text x="103.7" y="162.3">10V</text>
<text x="222.6" y="167.8">1G17</text>
<text x="222.8" y="165.6">VCCA1V8_IMAGE</text>
<text x="68.1" y="173.3">1N14</text>
<text x="95.1" y="172">VDDA_0V9</text>
<text x="230.1" y="172.8">10V</text>
<text x="239" y="172.8">10V</text>
<text x="68.1" y="175.1">1N13</text>
<text x="68.1" y="184">1P13</text>
<text x="75.4" y="181">VCCA1V8_IMAGE</text>
<text x="91.9" y="181.5">10V</text>
<text x="100.6" y="181.4">6.3V</text>
<text x="75.7" y="190.6">6.3V</text>
<text x="83" y="190.7">10V</text>
<text x="228.8" y="199.1">Size</text>
<text x="229.7" y="202.3">A3</text>
<text x="235.4" y="202.7">Page Name:</text>
<text x="240" y="198.8">Title:</text>
<text x="287.3" y="199.1">REV</text>
<text x="288" y="202.3">1.2</text>
<text x="228.6" y="205.2">Date:</text>
<text x="234.7" y="205">Wednesday, December 27, 2023</text>
<text x="263.1" y="205.2">Sheet</text>
<text x="272" y="205.1">08</text>
<text x="277.4" y="205.2">o f</text>
<text x="282.5" y="205.1">19</text>
</g>
<g font-size="1.6" fill="#f00">
<text x="112" y="129.5">HDMI_TX2N_PORT</text>
<text x="112" y="127.7">HDMI_TX2P_PORT</text>
<text x="112" y="134.8">HDMI_TX1N_PORT</text>
<text x="112" y="133">HDMI_TX1P_PORT</text>
<text x="112" y="140.1">HDMI_TX0N_PORT</text>
<text x="112" y="138.3">HDMI_TX0P_PORT</text>
<text x="111.3" y="145.5">HDMI_TXCLKP_PORT</text>
<text x="111.5" y="147.2">HDMI_TXCLKN_PORT</text>
<text x="109.7" y="156.3">HDMI_TX_HPDIN</text>
<text x="73.4" y="162.3">HDMI_TX_REXT</text>
</g>
<g font-size="1.3">
<text x="30.8" y="1.3">5</text>
<text x="88.8" y="1.3">4</text>
<text x="146.9" y="1.3">3</text>
<text x="205" y="1.3">2</text>
<text x="263.1" y="1.3">1</text>
<text x=".5" y="28.4">D</text>
<text x="292.6" y="28.4">D</text>
<text x=".5" y="79.5">C</text>
<text x="292.6" y="79.5">C</text>
<text x=".5" y="130.6">B</text>
<text x="292.6" y="130.6">B</text>
<text x=".5" y="181.7">A</text>
<text x="292.6" y="181.7">A</text>
<text x="30.8" y="207.4">5</text>
<text x="88.8" y="207.4">4</text>
<text x="146.9" y="207.4">3</text>
<text x="205" y="207.4">2</text>
<text x="263.1" y="207.4">1</text>
</g>
</svg>
